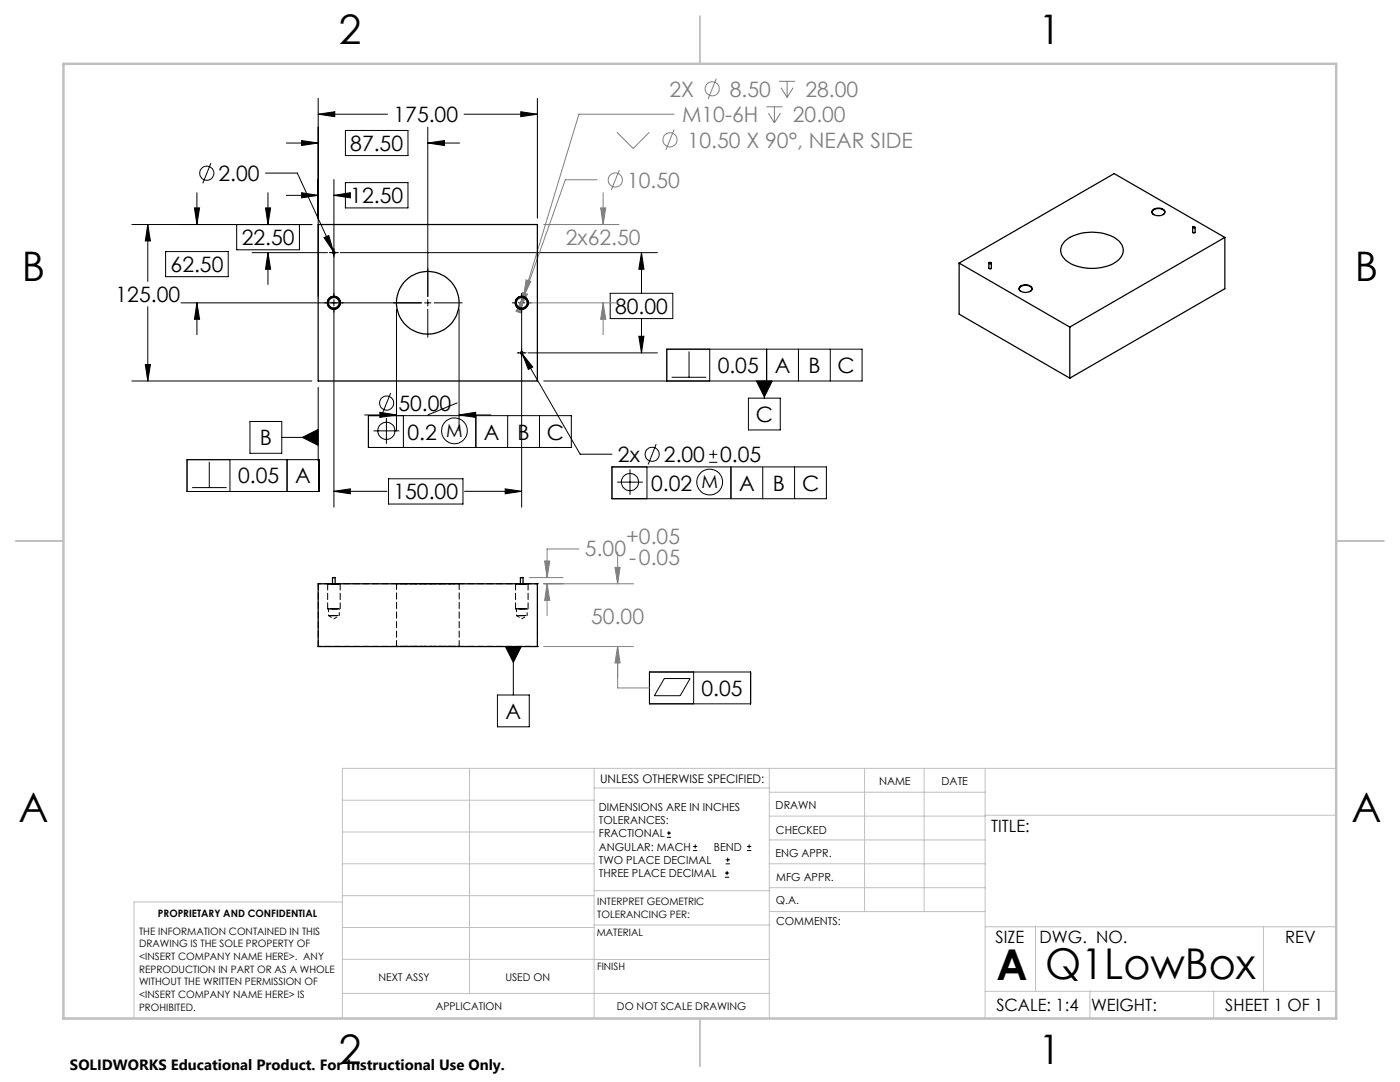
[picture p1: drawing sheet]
<svg xmlns="http://www.w3.org/2000/svg" width="279mm" height="216mm" viewBox="0 0 279 216" stroke-linecap="round" stroke-linejoin="round" font-family="sans-serif">
<g fill="none" stroke="#000" stroke-width=".2">
<path d="M63.5 19.6v39.6M107.2 19.6v23.9M39.3 38.5v6.3M42.1 32.6l-1.6 4M53 34.5h6.3l7.2 15.7M53.5 38.5v6.3M57.1 28.5h6.4M57.1 39h6.4M60.2 28l3.3 .5-3.3 .5zM60.2 38.5l3.3 .5-3.3 .5zM63.5 22.8l3.3-.5v1zM63.5 22.8h13.8"/>
<path d="M66.6 39l3.3-.5v1zM66.6 35.8v23.4M66.6 39h2M68.9 26h12.5v5h-12.5zM68.9 36.4h12.5v5.1h-12.5zM85.4 28.5l3.3-.5v1zM85.4 25.4v33.8M85.4 28.5h6.3M92.6 22.8h14.6M103.9 22.3l3.3 .5-3.3 .5zM26.3 44.8h35.9M29.5 44.8l.5 3.3h-1z"/>
<path d="M29.5 44.8v11.4M33.1 50.2h12.4v5h-12.4zM38.8 41.5h1l-.5 3.3zM47.2 44.8v5h12.6v-5M50.3 50.4h15.1M53 41.5h1l-.5 3.3zM53.5 50.4l.5 3.3h-1zM53.5 50.4v6.4M64.7 47.4l.9-.4 .9 3.2zM65.7 50.4h1.8M66.6 59.8v1.3M67.9 50.4h63.3"/>
<path d="M85.4 59.8v1.3M104.1 58.5v.7M104.1 59.8v1.3M121.8 58.5h12.5v5.1h-12.5zM128 50.4l.5 3.3h-1zM128 50.4v8.1M26.3 76h35.9M29 72.7h1l-.5 3.3zM29.5 61.2v14.8M36.1 60.4h48M39.3 60.4l.5 3.3h-1zM39.3 60.4v6.4"/>
<path d="M63.5 77.3v14.7M66.6 61.7v39.5M78 78.4l-1.7 4M79.1 61.7v24.3M84.7 60.4h1.3M85.4 61.7v5.6M86.6 60.4h5.7M91.6 61.7v24.3M102.2 60.4h.6M103.2 70.4h1.8M103.5 60.4h1.2M104.1 61.7v39.5"/>
<path d="M104.2 70.6l2.1 2.6-.9 .5zM104.2 70.6l11.6 20h6.3M105.4 70.4h25.8M105.4 60.4h.6M108.5 76h63.5v-6.3h-38.9v6.3M127.5 67.1h1l-.5 3.3zM128 63.6v6.8M134.1 75.3h6.8M137.5 70.1v5.2M141.6 69.7v6.3M149.4 79.4h6.3v6.4h-6.3zM151 76h3.1l-1.6 3.2z"/>
<path d="M152.5 76v3.4M153 69.7v6.3M159.3 69.7v6.3M165.7 69.7v6.3M37.3 91.7h26.3v6.4h-26.3zM38.3 97.3h6.9M41.8 92.1v5.2M45.9 91.7v6.4M49.9 84.1h6.3v6.4h-6.3zM56.2 87.3h7.3M57.3 91.7v6.4M60.3 87.3l3.2-1.6v3.2z"/>
<path d="M66.6 98l3.3-.5v1zM66.6 98h10.6M72.8 82.8h6.3M73.5 82.9h40.5v6.4h-40.5zM74.5 86h5.2M75.8 82.3l3.3 .5-3.3 .5zM77.1 83.4v5.1M77.5 95.5h14.9v5.1h-14.9zM80.5 82.9v6.4M91.2 80.4l-5.8 2.4M91.6 82.8l3.3-.5v1zM91.6 82.8h6.4"/>
<path d="M92.7 98h11.4M95 82.9v6.4M100.8 97.5l3.3 .5-3.3 .5zM101.3 82.9v6.4M107.7 82.9v6.4M122.1 93.2h42.8v6.3h-42.8zM123.2 96.2h5.1M125.7 93.6v5.1M129.1 93.2v6.3M131 88.6l-1.6 4.1M141.5 92.3h1.7M141.5 90.7h1.7"/>
<path d="M142.3 89.9v1.6M145.9 93.2v6.3M152.2 93.2v6.3M158.6 93.2v6.3M99.3 138.7h6.3v6.3h-6.3zM100.9 129h3.1l-1.6 3.2zM102.4 129v9.7M129.6 134.1h20.2v6.3h-20.2zM132.6 135.4h5.1l-2 3.4h-5.1zM138.4 134.1v6.3M133.1 167.1h.8M133.1 166.2h.8"/>
<path d="M133.5 165.8v.9M138.3 169.7h.8M138.3 168.9h.8M138.7 168.5v.8M144.7 175h.8M144.7 174.2h.8M144.8 172.4h.9M144.8 171.6h.9M145.1 173.8v.8M145.2 171.1v.9M149.1 169.7h.8M149.1 168.9h.8"/>
<path d="M149.5 168.5v.8"/>
<circle cx="41.3" cy="34.6" r="1.42"/>
<circle cx="77.1" cy="86" r="1.72"/>
<circle cx="77.2" cy="80.4" r="1.41"/>
<circle cx="90.7" cy="86" r="2.57"/>
<circle cx="125.7" cy="96.2" r="1.71"/>
<circle cx="130.1" cy="90.7" r="1.41"/>
<circle cx="141.6" cy="96.2" r="2.59"/>
</g>
<g fill="none" stroke="#808080" stroke-width=".2">
<path d="M142.9 15.7l-1.6 4.1M155.5 16.2h3.2M155.9 17.5l1.2 1.9M157.1 16.2v3.2M158.3 17.5l-1.2 1.9M119.2 35.9h-6.4l-8.2 23.3M120.4 38.5v6.3M123.1 26.4l3.3 3.2 3.2-3.2M123.6 33.9l-1.6 4M134.5 22.8h-19l-11 36.4M134.5 25.9l-1.6 4M152.9 21.3h3.3"/>
<path d="M153.4 22.6l1.2 1.9M154.6 21.3v3.2M155.8 22.6l-1.2 1.9M104.3 58.4l1 .3-1.6 3zM104.6 59.2l-.7 3.2-.9-.3zM104.6 59.2l-.9 2.5M105 55.8l.9 .4-1.4 3zM108.5 44.8h15M119.9 41.5h1l-.5 3.3zM105.4 60.4h18.1M120.4 60.4l.5 3.3h-1zM120.4 60.4v6.4"/>
<path d="M105.7 115.3h6.7M108.5 116.5h17.9M108.7 111.9h1l-.5 3.4zM109.2 116.5l.5 3.3h-1zM109.2 116.5v6.3M115.5 109.5h-6.3v5.8M122.7 113.2h1.1l-.5 3.3zM123.3 110.1v6.4M108.5 129h17.9M123.3 129l.5 3.3h-1.1zM123.3 129v8.3h6.3"/>
<circle cx="142.1" cy="17.7" r="1.41"/>
<circle cx="122.8" cy="35.9" r="1.41"/>
<circle cx="133.7" cy="27.9" r="1.41"/>
</g>
<g fill="none" stroke="#c0c0c0" stroke-width=".2">
<path d="M68.3 159.7h50.3M93.7 153.3v44.9M118.6 153.3v49.9M118.6 157.2h34.9M153.5 153.3v49.9M153.5 158.1h43.1M172.5 153.3v28.6M184.4 153.3v28.6M196.6 153.3v49.9M266.7 153.3h-198.4v49.9M68.3 178.7h50.3M68.3 172.4h50.3"/>
<path d="M68.3 166h50.3M68.3 180h-41.6v23.2M118.6 177.7h35M153.5 167.6h43.1M153.5 162.8h43.1M153.5 172.4h43.1M153.5 177.1h43.1M196.6 162.7h70.1M68.3 198.2h85.2M68.3 191.4l85.2 .1M68.3 185.1h50.3M118.6 184.6h35"/>
<path d="M153.6 181.9h43M196.6 197.8h70.1M196.6 184.9h70.1M206.7 184.9v12.9M217.5 197.8v5.4M242.2 197.8v5.4M252.2 184.9v12.9"/>
</g>
<path d="M139.7 3.2v9.5M3.1 107.9h9.6M266.7 107.9h9.5M139.7 203.2v9.6" fill="none" stroke="#c0c0c0" stroke-width=".25"/>
<path d="M12.7 12.7h254v190.5h-254z" fill="none" stroke="#c0c0c0" stroke-width=".5"/>
<g fill="#000">
<path d="M63.5 22.8l3.3-.5v1zM103.9 22.3l3.3 .5-3.3 .5zM29 72.7h1l-.5 3.3zM29.5 44.8l.5 3.3h-1zM53.5 50.4l.5 3.3h-1zM53 41.5h1l-.5 3.3zM39.3 60.4l.5 3.3h-1zM38.8 41.5h1l-.5 3.3zM128 50.4l.5 3.3h-1zM127.5 67.1h1l-.5 3.3zM64.7 47.4l1.8 2.8-.9-3.2zM104.2 70.6l1.2 3.1 .9-.5zM66.6 98l3.3-.5v1zM100.8 97.5l3.3 .5-3.3 .5zM60.2 28l3.3 .5-3.3 .5zM85.4 28.5l3.3-.5v1zM75.8 82.3l3.3 .5-3.3 .5zM91.6 82.8l3.3-.5v1zM66.6 39l3.3-.5v1zM60.2 38.5l3.3 .5-3.3 .5z"/>
<path d="M60.3 87.3l3.2 1.6v-3.2zM151 76l1.5 3.2 1.6-3.2zM100.9 129l1.5 3.2 1.6-3.2z"/>
</g>
<path d="M104.3 58.4l-.6 3.3 1.6-3zM104.6 59.2l-1.6 2.9 .9 .3zM119.9 41.5h1l-.5 3.3zM120.4 60.4l.5 3.3h-1zM105 55.8l-.5 3.4 1.4-3zM123.3 129l.5 3.3h-1.1zM122.7 113.2h1.1l-.5 3.3zM109.2 116.5l.5 3.3h-1zM108.7 111.9h1l-.5 3.4z" fill="#808080"/>
<g fill="none" stroke="#000" stroke-width=".25">
<path d="M63.5 44.8h43.7v31.2h-43.7zM191.4 52.5l22.1 12.8M191.4 52.5v10.2l22.1 12.8M197.3 52.5v1l.2 .2 .3-.1v-1.1M197.4 52.4h.3l.1 .2h-.4zM203.6 57.2a1.7 1.7 0 0 1 2.4 .3 1.55 1.55 0 0 1-2.4 .5l-.2-.3zM203.8 58.1a.57 .57 0 0 1-.4-.6 .57 .57 0 0 1 .5-.5 1.58 1.58 0 0 1 2 .6l-.1 .4-.2 .1M212.6 48a9.1 9.1 0 0 1 10.7 0 2.52 2.52 0 0 1-.6 4.3 9.4 9.4 0 0 1-9.8-.2 2.48 2.48 0 0 1-.3-4.1zM230.1 41.8a1.65 1.65 0 0 1 2.4 .4 1.37 1.37 0 0 1-2.1 .7 .59 .59 0 0 1-.5-.4 .59 .59 0 0 1 .2-.7zM230.3 42.8a.6 .6 0 0 1-.3-.7 .6 .6 0 0 1 .6-.4 1.26 1.26 0 0 1 1.8 .7l-.3 .4M238 45.4v1a.26 .26 0 0 0 .3 .1 .26 .26 0 0 0 .2-.1v-1M238 45.3l.3-.1 .2 .2-.2 .1z"/>
<path d="M244.4 47.4l-22-12.8-31 17.9M244.4 47.4l-30.9 17.9M244.4 47.4v10.2l-30.9 17.9M213.5 65.3v10.2M63.5 116.5h43.7v12.5h-43.7zM66.4 116.5v-1.2h.5v1.2M103.9 116.5v-1.2h.5v1.2"/>
<circle cx="66.6" cy="50.4" r=".25"/>
<circle cx="66.6" cy="60.4" r="1.24"/>
<circle cx="66.6" cy="60.4" r="1.08"/>
<circle cx="66.6" cy="60.4" r="1.32"/>
<circle cx="85.4" cy="60.4" r="6.3"/>
<circle cx="104.1" cy="70.4" r=".25"/>
<circle cx="104.1" cy="60.4" r="1.24"/>
<circle cx="104.1" cy="60.4" r="1.32"/>
<circle cx="104.1" cy="60.4" r="1.08"/>
</g>
<g fill="none" stroke="#000" stroke-width=".2" stroke-dasharray="1.3 .6">
<path d="M63.5 116.5h.1M65.3 116.5h.1M66.4 116.5h1.5h-2.5h1M66.9 115.2h-.5M67.9 116.5h.1M102.8 116.5h.1M103.9 116.5h1.5h-2.5h1M104.4 115.2h-.5M105.4 116.5h.1M107.3 116.5h.1M63.5 129h.1M66.4 121.5h1.5h-2.5h1"/>
<path d="M103.9 121.5h1.5h-2.5h1M107.3 129h.1"/>
</g>
<path d="M66.6 116.5h.3h-.5h.2M85.4 116.5h6.2h-12.5h6.3M104.1 116.5h.3h-.5h.2M85.4 129h6.2h-12.5h6.3" fill="none" stroke="#000" stroke-width=".2" stroke-dasharray="1.3 .6" stroke-dashoffset=".5"/>
<path d="M66.6 116.5h1.4h-2.7h1.3M104.1 116.5h1.4h-2.7h1.3" fill="none" stroke="#000" stroke-width=".2" stroke-dasharray="1.3 .6" stroke-dashoffset="-.1"/>
<path d="M66.4 122.8h1.3h-2.1h.8M66.6 121.5h1.1h-2.1h1M103.9 122.8h1.3h-2.1h.8M104.1 121.5h1.1h-2.1h1" fill="none" stroke="#000" stroke-width=".2" stroke-dasharray="1.3 .6" stroke-dashoffset=".4"/>
<path d="M63.5 116.5h43.8M63.5 129h43.8M65.6 121.5v1.3M67.7 122.8v-1.3M103.1 121.5v1.3M105.2 122.8v-1.3" fill="none" stroke="#000" stroke-width=".2" stroke-dasharray="1.3 .6" stroke-dashoffset=".7"/>
<path d="M65.4 116.5v5M79.1 116.5v12.5M102.9 116.5v5M63.5 129v-12.5M67.9 121.5v-5M91.6 129v-12.5M105.4 121.5v-5M107.3 129v-12.5" fill="none" stroke="#000" stroke-width=".2" stroke-dasharray="1.3 .6" stroke-dashoffset=".1"/>
<path d="M65.6 122.8l1 .7M66.6 123.5l1.1-.7M103.1 122.8l1 .7M104.1 123.5l1.1-.7" fill="none" stroke="#000" stroke-width=".2" stroke-dasharray="1.3 .6" stroke-dashoffset=".6"/>
<g font-size="8.5">
<text x="198.9" y="195.5">A</text>
<text x="208.6" y="195.4">Q1LowBox</text>
</g>
<g font-size="8.1">
<text x="67.6" y="8.9">2</text>
<text x="207.3" y="8.9">1</text>
<text x="4.4" y="56.1">B</text>
<text x="270.4" y="56.1">B</text>
<text x="3.7" y="164.1">A</text>
<text x="269.7" y="164.1">A</text>
<text x="67.6" y="212.4">2</text>
<text x="207.3" y="212.4">1</text>
</g>
<g font-size="4.2" fill="#808080">
<text x="133.6" y="19.3">2X</text>
<text x="145.7" y="19.3">8.50</text>
<text x="160.8" y="19.3">28.00</text>
<text x="136.1" y="24.3">M10-6H</text>
<text x="137.2" y="29.4">10.50 X 90°, NEAR SIDE</text>
<text x="158.2" y="24.3">20.00</text>
<text x="125.1" y="37.5">10.50</text>
<text x="112.9" y="48.9">2x62.50</text>
<text x="116.7" y="110.9">5.00</text>
<text x="125" y="108.6">+0.05</text>
<text x="125.5" y="112.7">-0.05</text>
<text x="118" y="124.5">50.00</text>
</g>
<g font-size="4.2">
<text x="78.5" y="24.4">175.00</text>
<text x="69.9" y="30.1">87.50</text>
<text x="43.6" y="36.1">2.00</text>
<text x="69.9" y="40.6">12.50</text>
<text x="48.2" y="48.9">22.50</text>
<text x="34" y="54.3">62.50</text>
<text x="23.1" y="60.3">125.00</text>
<text x="122.8" y="62.6">80.00</text>
<text x="143.2" y="74.4">0.05</text>
<text x="154.6" y="74.4">A</text>
<text x="161.3" y="74.4">B</text>
<text x="167.2" y="74.4">C</text>
<text x="79.5" y="82">50.00</text>
<text x="51.8" y="88.9">B</text>
<text x="81.3" y="87.7">0.2</text>
<text x="96.6" y="87.7">A</text>
<text x="103.3" y="87.7">B</text>
<text x="109.1" y="87.7">C</text>
<text x="150.8" y="84.2">C</text>
<text x="123.3" y="92.2">2x</text>
<text x="132.5" y="92.2">2.00</text>
<text x="143.7" y="92.2">0.05</text>
<text x="47.5" y="96.5">0.05</text>
<text x="58.9" y="96.5">A</text>
<text x="78.5" y="99.6">150.00</text>
<text x="129.9" y="97.9">0.02</text>
<text x="147.5" y="97.9">A</text>
<text x="154.2" y="97.9">B</text>
<text x="160.1" y="97.9">C</text>
<text x="100.9" y="143.4">A</text>
<text x="140" y="138.9">0.05</text>
</g>
<g font-size="3.6">
<text x="89.1" y="87.2">M</text>
<text x="140" y="97.4">M</text>
</g>
<g font-size="3.4">
<text x="197.8" y="166">TITLE:</text>
<text x="198.7" y="188.1">SIZE</text>
<text x="207.5" y="188.1">DWG. NO.</text>
<text x="256.5" y="188.2">REV</text>
<text x="198.8" y="201.7">SCALE: 1:4</text>
<text x="217.7" y="201.8">WEIGHT:</text>
<text x="244.5" y="201.7">SHEET 1 OF 1</text>
</g>
<text font-size="3" x="14" y="213.5">SOLIDWORKS Educational Product. For Instructional Use Only.</text>
<text font-size="2.4" x="119.8" y="156.2">UNLESS OTHERWISE SPECIFIED:</text>
<g font-size="2.2">
<text x="119.5" y="161.8">DIMENSIONS ARE IN INCHES</text>
<text x="154.8" y="161.4">DRAWN</text>
<text x="175.4" y="156.6">NAME</text>
<text x="187.9" y="156.7">DATE</text>
<text x="119.5" y="164.4">TOLERANCES:</text>
<text x="119.5" y="167.1">FRACTIONAL</text>
<text x="154.9" y="166.3">CHECKED</text>
<text x="119.5" y="169.7">ANGULAR: MACH</text>
<text x="119.5" y="172.4">TWO PLACE DECIMAL</text>
<text x="142.5" y="169.7">BEND</text>
<text x="154.8" y="171">ENG APPR.</text>
<text x="119.5" y="175">THREE PLACE DECIMAL</text>
<text x="154.9" y="175.7">MFG APPR.</text>
<text x="154.9" y="180.4">Q.A.</text>
<text x="154.9" y="184.6">COMMENTS:</text>
</g>
<g font-size="2.1">
<text x="75.5" y="195.7">NEXT ASSY</text>
<text x="100.9" y="195.7">USED ON</text>
<text x="86.9" y="201.5">APPLICATION</text>
<text x="123.1" y="201.6">DO NOT SCALE DRAWING</text>
</g>
<g font-size="2">
<text x="31.5" y="182.9">PROPRIETARY AND CONFIDENTIAL</text>
<text x="119.2" y="180.6">INTERPRET GEOMETRIC</text>
<text x="119.2" y="183.1">TOLERANCING PER:</text>
<text x="27.8" y="186.5">THE INFORMATION CONTAINED IN THIS</text>
<text x="27.8" y="189">DRAWING IS THE SOLE PROPERTY OF</text>
<text x="27.8" y="191.6">&lt;INSERT COMPANY NAME HERE&gt;. ANY</text>
<text x="119.1" y="186.7">MATERIAL</text>
<text x="27.8" y="194.1">REPRODUCTION IN PART OR AS A WHOLE</text>
<text x="27.8" y="196.6">WITHOUT THE WRITTEN PERMISSION OF</text>
<text x="119.1" y="193.5">FINISH</text>
<text x="27.8" y="199.1">&lt;INSERT COMPANY NAME HERE&gt; IS</text>
<text x="27.8" y="201.7">PROHIBITED.</text>
</g>
</svg>
